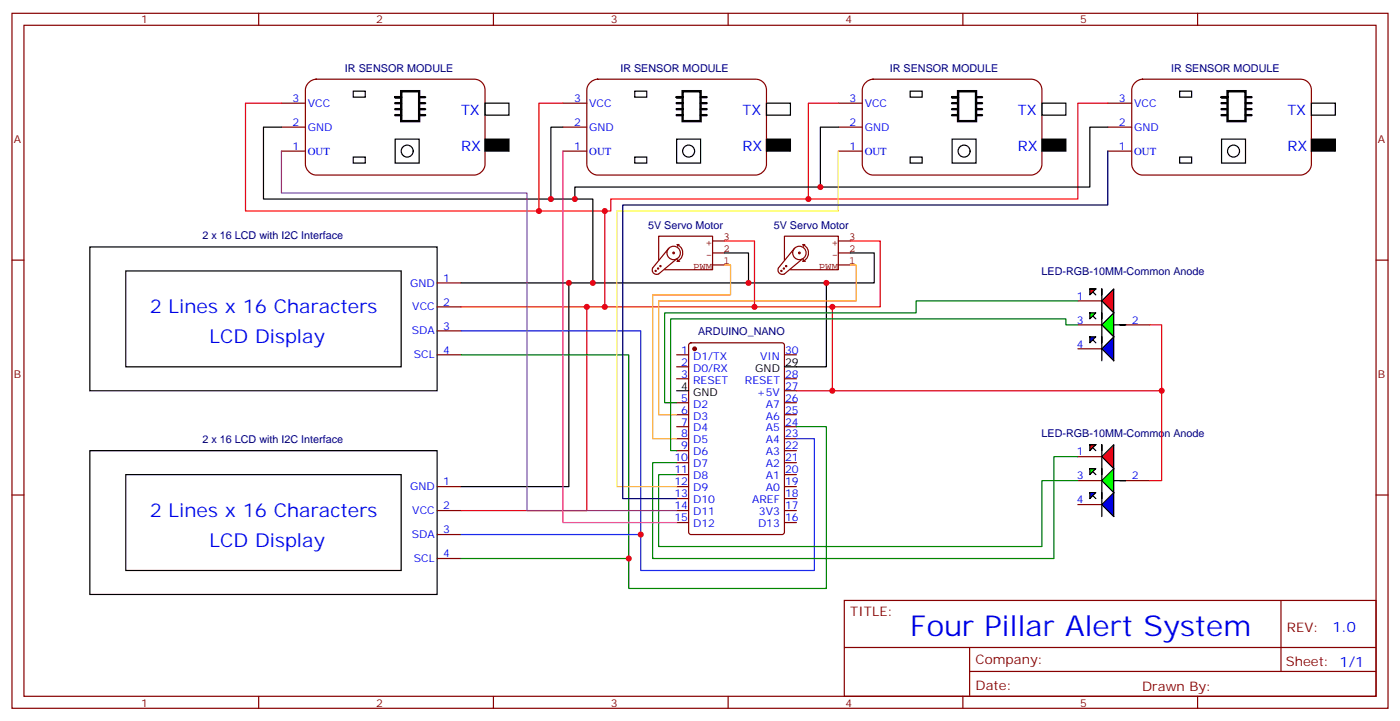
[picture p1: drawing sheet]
<svg xmlns="http://www.w3.org/2000/svg" width="412mm" height="212mm" viewBox="0 0 412 212" stroke-linecap="round" stroke-linejoin="round" font-family="sans-serif">
<g fill="none" stroke="#870000" stroke-width=".35">
<path d="M3.5 3.9h405.4v204.6h-405.4zM7.1 7.4h398.2v197.6h-398.2zM76.2 3.9v3.5M145.3 3.9v3.5M214.5 3.9v3.5M283.6 3.9v3.5M352.8 3.9v3.5M3.5 76.6h3.6M405.3 76.6h3.6M128.8 83.3h7M128.8 90.3h7M128.8 97.4h7"/>
<path d="M128.8 104.5h7M199.3 104.5h3.5M199.3 108h3.5M199.3 111.5h3.5M199.3 118.6h3.5M203.1 101.1l.5-.2h26.8l.6 .5 .1 55.3-.5 .6-27 .1-.7-.5-.1-55.3zM231.1 104.5h3.5M231.1 111.5h3.5M231.1 118.6h3.5M231.1 115h3.5M199.3 122.1h3.5M199.3 125.6h3.5"/>
<path d="M199.3 129.2h3.5M199.3 132.7h3.5M199.3 136.2h3.5M199.3 139.7h3.5M231.1 122.1h3.5M231.1 125.6h3.5M231.1 129.2h3.5M231.1 132.7h3.5M231.1 136.2h3.5M231.1 139.7h3.5M3.5 145.7h3.6M128.8 143.3h7"/>
<path d="M128.8 150.3h7M128.8 157.4h7M199.3 143.3h3.5M199.3 146.8h3.5M199.3 150.3h3.5M199.3 153.8h3.5M231.1 143.3h3.5M231.1 146.8h3.5M231.1 150.3h3.5M231.1 153.8h3.5M405.3 145.7h3.6M128.8 164.4h7"/>
<path d="M248.7 176.8h156.6v28.2h-156.6zM377.3 176.8v20.9M248.7 190.6h156.5M285.6 197.7h119.6M285.6 190.6v14.1M76.2 205v3.5M145.3 205v3.5M214.5 205v3.5M283.6 205v3.5M352.8 205v3.5"/>
</g>
<circle cx="204.6" cy="102.7" r=".53" fill="#870000" stroke="#870000" stroke-width=".35"/>
<path d="M26.5 72.7h102.3v42.3h-102.3zM37 79.8h81.2v28.2h-81.2zM199.3 115h3.5M231.1 108h3.5M26.5 132.7h102.3v42.3h-102.3zM37 139.7h81.2v28.3h-81.2z" fill="none" stroke="#000" stroke-width=".35"/>
<g fill="none" stroke="#850000" stroke-width=".35">
<path d="M193 79.6l.3 .2-.2 .1-.1-.1M193.7 78.9l.3 .2-.1 .1-.2-.1M194 76.6v-7.1h15.9v9.9h-14.1M194.4 78.2l.3 .2-.1 .1-.2-.1M196.5 74.3a1.98 1.98 0 0 1 3-1.5 1.98 1.98 0 0 1-.1 3.4 1.98 1.98 0 0 1-2.9-1.7M197 73.1l-4.7 5.8a1.31 1.31 0 0 0 .2 1.5 1.31 1.31 0 0 0 1.5 .2l5.3-4.4M198.3 74.3l.4 .2-.3 .2-.2-.2M199.5 72a2.68 2.68 0 0 1 1.6 2.5 2.68 2.68 0 0 1-1.6 2.4M199.5 72h.5M199.5 72l.2 .5M199.5 76.9h.7M199.7 76.4l-.2 .5"/>
<path d="M209.9 78h3.5M209.9 74.5h3.5M209.9 70.9h3.5M230.1 79.6l.3 .2-.2 .1-.2-.1M230.8 78.9l.3 .2-.2 .1-.2-.1M231.1 76.6v-7.1h15.8v9.9h-14.1M231.5 78.2l.3 .2-.2 .1-.2-.1M233.5 74.3a1.98 1.98 0 0 1 3.1-1.5 1.98 1.98 0 0 1-.2 3.4 1.98 1.98 0 0 1-2.9-1.7M234.1 73.1l-4.8 5.8a1.31 1.31 0 0 0 .2 1.5 1.31 1.31 0 0 0 1.6 .2l5.3-4.4M235.3 74.3l.4 .2-.2 .2-.3-.2M236.5 72a2.68 2.68 0 0 1 1.7 2.5 2.68 2.68 0 0 1-1.7 2.4M236.5 72h.6"/>
<path d="M236.5 76.9h.7M236.5 72l.2 .5M236.7 76.4l-.2 .5M246.9 78h3.6M246.9 74.5h3.6M246.9 70.9h3.6"/>
</g>
<path d="M90.8 24.5a3.4 3.4 0 0 1 2.3-1.2h46.6a3.2 3.2 0 0 1 3.2 3.2v21.9a3.4 3.4 0 0 1-3.2 3.1h-46.6a3.4 3.4 0 0 1-3.1-3.1v-21.9l.1-.7z" fill="#fff" stroke="#870000" stroke-width=".35"/>
<path d="M82.9 30.4h7.1M82.9 37.4h7.1M82.9 44.5h7.1" fill="none" stroke="#870000" stroke-width=".35"/>
<path d="M142.9 41h7v3.5h-7z" fill="#000" stroke="#000" stroke-width=".35"/>
<g fill="none" stroke="#000" stroke-width=".35">
<path d="M104.1 26.8h3.5v1.8h-3.5zM142.9 30.4h7v3.5h-7zM104.1 46.2h3.5v1.8h-3.5zM116.4 41h7.1v7h-7.1z"/>
<circle cx="119.9" cy="44.5" r="1.76"/>
</g>
<path d="M116.4 30.4h1.8M116.4 32.1h1.8M116.4 33.9h1.8M118.2 26.8h5.3v8.9h-5.3zM118.2 28.6h-1.8h1.8M123.5 30.4h1.7M123.5 32.1h1.7M123.5 33.9h1.7M123.5 28.6h1.7" fill="none" stroke="#000" stroke-width=".71"/>
<path d="M173.7 24.5a3.4 3.4 0 0 1 2.3-1.2h46.6a3.2 3.2 0 0 1 3.2 3.2v21.9a3.4 3.4 0 0 1-3.2 3.1h-46.6a3.4 3.4 0 0 1-3.1-3.1v-21.9l.1-.7z" fill="#fff" stroke="#870000" stroke-width=".35"/>
<path d="M165.8 30.4h7.1M165.8 37.4h7.1M165.8 44.5h7.1" fill="none" stroke="#870000" stroke-width=".35"/>
<path d="M225.8 41h7v3.5h-7z" fill="#000" stroke="#000" stroke-width=".35"/>
<g fill="none" stroke="#000" stroke-width=".35">
<path d="M187 26.8h3.5v1.8h-3.5zM225.8 30.4h7v3.5h-7zM187 46.2h3.5v1.8h-3.5zM199.3 41h7.1v7h-7.1z"/>
<circle cx="202.8" cy="44.5" r="1.76"/>
</g>
<path d="M199.3 30.4h1.8M199.3 32.1h1.8M199.3 33.9h1.8M201.1 26.8h5.3v8.9h-5.3zM201.1 28.6h-1.8h1.8M206.4 30.4h1.7M206.4 32.1h1.7M206.4 33.9h1.7M206.4 28.6h1.7" fill="none" stroke="#000" stroke-width=".71"/>
<path d="M254.8 24.5a3.4 3.4 0 0 1 2.4-1.2h46.5a3.2 3.2 0 0 1 3.2 3.2v21.9a3.4 3.4 0 0 1-3.2 3.1h-46.5a3.4 3.4 0 0 1-3.2-3.1v-21.9l.1-.7z" fill="#fff" stroke="#870000" stroke-width=".35"/>
<path d="M246.9 30.4h7.1M246.9 37.4h7.1M246.9 44.5h7.1" fill="none" stroke="#870000" stroke-width=".35"/>
<path d="M306.9 41h7.1v3.5h-7.1z" fill="#000" stroke="#000" stroke-width=".35"/>
<g fill="none" stroke="#000" stroke-width=".35">
<path d="M268.1 26.8h3.5v1.8h-3.5zM306.9 30.4h7.1v3.5h-7.1zM268.1 46.2h3.5v1.8h-3.5zM280.5 41h7v7h-7z"/>
<circle cx="284" cy="44.5" r="1.76"/>
</g>
<path d="M280.5 30.4h1.7M280.5 32.1h1.7M280.5 33.9h1.7M282.2 26.8h5.3v8.9h-5.3zM282.2 28.6h-1.7h1.7M287.5 30.4h1.8M287.5 32.1h1.8M287.5 33.9h1.8M287.5 28.6h1.8" fill="none" stroke="#000" stroke-width=".71"/>
<path d="M334.2 24.5a3.4 3.4 0 0 1 2.3-1.2h46.6a3.2 3.2 0 0 1 3.2 3.2v21.9a3.4 3.4 0 0 1-3.2 3.1h-46.6a3.4 3.4 0 0 1-3.1-3.1v-21.9l.1-.7z" fill="#fff" stroke="#870000" stroke-width=".35"/>
<path d="M326.3 30.4h7.1M326.3 37.4h7.1M326.3 44.5h7.1M317.5 95.6h7.1M317.5 88.6h7.1M331.6 95.6h7.1M317.5 102.7h7.1" fill="none" stroke="#870000" stroke-width=".35"/>
<path d="M386.3 41h7v3.5h-7z" fill="#000" stroke="#000" stroke-width=".35"/>
<g fill="none" stroke="#000" stroke-width=".35">
<path d="M347.5 26.8h3.5v1.8h-3.5zM386.3 30.4h7v3.5h-7zM347.5 46.2h3.5v1.8h-3.5zM359.8 41h7.1v7h-7.1z"/>
<circle cx="363.4" cy="44.5" r="1.76"/>
</g>
<path d="M359.8 30.4h1.8M359.8 32.1h1.8M359.8 33.9h1.8M361.6 26.8h5.3v8.9h-5.3zM361.6 28.6h-1.8h1.8M366.9 30.4h1.8M366.9 32.1h1.8M366.9 33.9h1.8M366.9 28.6h1.8" fill="none" stroke="#000" stroke-width=".71"/>
<path d="M328.1 85.1v7l-3.5-3.5z" fill="#f00" stroke="#000" stroke-width=".35"/>
<path d="M321 85.1l1.8 1.7M324.6 86.8v-1.7v7" fill="none" stroke="#000" stroke-width=".35"/>
<path d="M321 85.1h1.8h-1.8h1.8l-1.8 1.7z" fill="#f00" stroke="#000" stroke-width=".35"/>
<path d="M321 92.1l1.8 1.8M324.6 93.9v-1.8v7.1" fill="none" stroke="#000" stroke-width=".35"/>
<g fill="#0f0" stroke="#000" stroke-width=".35">
<path d="M324.6 95.6l3.5-3.5v7.1z"/>
<path d="M321 92.1h1.8l-1.8 1.8z"/>
</g>
<path d="M324.6 102.7l3.5-3.5v7z" fill="#00f" stroke="#000" stroke-width=".35"/>
<path d="M321 99.2l1.8 1.7M324.6 100.9v-1.7v7" fill="none" stroke="#000" stroke-width=".35"/>
<path d="M321 99.2h1.8l-1.8 1.7z" fill="#00f" stroke="#000" stroke-width=".35"/>
<path d="M328.1 95.6h3.5h-1.8" fill="none" stroke="#000" stroke-width=".35"/>
<path d="M317.5 134.4h7.1M317.5 141.5h7.1M317.5 148.6h7.1M331.6 141.5h7.1" fill="none" stroke="#870000" stroke-width=".35"/>
<path d="M324.6 134.4l3.5-3.5v7.1z" fill="#f00" stroke="#000" stroke-width=".35"/>
<path d="M321 130.9l1.8 1.8M324.6 132.7v-1.8v7.1" fill="none" stroke="#000" stroke-width=".35"/>
<path d="M321 130.9h1.8h-1.8h1.8l-1.8 1.8z" fill="#f00" stroke="#000" stroke-width=".35"/>
<path d="M321 138l1.8 1.7M324.6 139.7v-1.7v7" fill="none" stroke="#000" stroke-width=".35"/>
<g fill="#0f0" stroke="#000" stroke-width=".35">
<path d="M324.6 141.5l3.5-3.5v7z"/>
<path d="M321 138h1.8l-1.8 1.7z"/>
</g>
<path d="M324.6 148.6l3.5-3.6v7.1z" fill="#00f" stroke="#000" stroke-width=".35"/>
<path d="M321 145l1.8 1.8M324.6 146.8v-1.8v7.1" fill="none" stroke="#000" stroke-width=".35"/>
<path d="M321 145h1.8l-1.8 1.8z" fill="#00f" stroke="#000" stroke-width=".35"/>
<path d="M82.9 37.4h-5.3v21.2h97v24.7M165.8 37.4h-3.5v21.2M246.9 37.4h-5.2v17.7h-72.4v3.5M326.3 37.4h-5.3v17.7h-79.3M213.4 74.5h7.1v8.8M250.5 74.5h7v8.8h-14.1M135.8 83.3h107.6v24.7h-8.8M167.6 83.3v60h-31.8M328.1 141.5h3.5h-1.8" fill="none" stroke="#000" stroke-width=".35"/>
<path d="M82.9 30.4h-10.6v31.7h105.9v28.2M165.8 30.4h-7.1v31.7M246.9 30.4h-8.8v28.2h-58.2v3.5h-1.7M326.3 30.4h-8.8v28.2h-79.4M213.4 70.9h8.8v19.4M250.5 70.9h8.8v19.4h-14.1M135.8 90.3h109.4v24.7h-10.6M172.9 90.3v60h-37.1M338.7 95.6h3.5v19.4h-97M342.2 115v26.5h-3.5" fill="none" stroke="#f00" stroke-width=".35"/>
<path d="M135.8 97.4h52.9v70.6h51.2v-38.8h-5.3M135.8 157.4h52.9" fill="none" stroke="#03c" stroke-width=".35"/>
<path d="M317.5 88.6h-47.6v3.5h-74.1v26.5h3.5M317.5 95.6h-3.5v-1.7h-116.4v38.8h1.7M135.8 104.5h49.4v68.7h58.2v-47.6h-8.8M199.3 139.7h-5.3v21.2h112.9v-19.4h10.6M317.5 134.4h-7.1v30h-118.1v-28.2h7M135.8 164.4h49.4" fill="none" stroke="#008700" stroke-width=".35"/>
<path d="M213.4 78h1.8v8.8h-22.9v42.4h7M250.5 78h1.7v10.6h-58.2v33.5h5.3" fill="none" stroke="#f90" stroke-width=".35"/>
<path d="M82.9 44.5v12.3h72.3v93.5h44.1" fill="none" stroke="#939" stroke-width=".35"/>
<path d="M165.8 44.5v109.3h33.5" fill="none" stroke="#c0c" stroke-width=".35"/>
<path d="M246.9 44.5v17.6h-65.2v81.2h17.6" fill="none" stroke="#ff3" stroke-width=".35"/>
<path d="M326.3 44.5v15.9h-142.9v86.4h15.9" fill="none" stroke="#006" stroke-width=".35"/>
<g fill="#c00">
<circle cx="167.6" cy="83.3" r=".88"/>
<circle cx="172.9" cy="90.3" r=".88"/>
<circle cx="222.3" cy="90.3" r=".88"/>
<circle cx="220.5" cy="83.3" r=".88"/>
<circle cx="245.2" cy="90.3" r=".88"/>
<circle cx="243.4" cy="83.3" r=".88"/>
<circle cx="178.2" cy="90.3" r=".88"/>
<circle cx="174.6" cy="83.3" r=".88"/>
<circle cx="158.8" cy="62.1" r=".88"/>
<circle cx="162.3" cy="58.6" r=".88"/>
<circle cx="178.2" cy="62.1" r=".88"/>
<circle cx="169.3" cy="58.6" r=".88"/>
<circle cx="241.7" cy="55.1" r=".88"/>
<circle cx="245.2" cy="115" r=".88"/>
<circle cx="342.2" cy="115" r=".88"/>
<circle cx="188.7" cy="157.4" r=".88"/>
<circle cx="185.2" cy="164.4" r=".88"/>
<circle cx="238.1" cy="58.6" r=".88"/>
</g>
<text font-size="8.5" fill="#00f" x="268.1" y="187.4">Four Pillar Alert System</text>
<g font-size="5.6" fill="#00f">
<text x="44.1" y="92.1">2 Lines x 16 Characters</text>
<text x="61.7" y="100.9">LCD Display</text>
<text x="44.1" y="152.1">2 Lines x 16 Characters</text>
<text x="61.7" y="160.9">LCD Display</text>
</g>
<g font-size="4.2" fill="#00f">
<text x="135.8" y="33.9">TX</text>
<text x="218.7" y="33.9">TX</text>
<text x="299.9" y="33.9">TX</text>
<text x="379.2" y="33.9">TX</text>
<text x="135.8" y="44.5">RX</text>
<text x="218.7" y="44.5">RX</text>
<text x="299.9" y="44.5">RX</text>
<text x="379.2" y="44.5">RX</text>
<text x="392.5" y="186">1.0</text>
</g>
<g font-size="3.9" fill="#800">
<text x="250.5" y="181.4">TITLE:</text>
<text x="379.1" y="186">REV:</text>
<text x="287.4" y="195.6">Company:</text>
<text x="378.7" y="196.2">Sheet: 1/1</text>
<text x="287.4" y="203.2">Date:</text>
<text x="336.4" y="203.3">Drawn By:</text>
</g>
<g font-size="3.2" fill="#800">
<text x="41.6" y="6.9">1</text>
<text x="110.8" y="6.9">2</text>
<text x="179.9" y="6.9">3</text>
<text x="249.1" y="6.9">4</text>
<text x="318.2" y="6.9">5</text>
<text x="4.1" y="42">A</text>
<text x="405.9" y="42">A</text>
<text x="4.1" y="111.2">B</text>
<text x="405.9" y="111.2">B</text>
<text x="41.6" y="208">1</text>
<text x="110.8" y="208">2</text>
<text x="179.9" y="208">3</text>
<text x="249.1" y="208">4</text>
<text x="318.2" y="208">5</text>
</g>
<g font-size="3.2" fill="#000080">
<text x="101.6" y="21.1">IR SENSOR MODULE</text>
<text x="182.7" y="21.1">IR SENSOR MODULE</text>
<text x="262.1" y="21.1">IR SENSOR MODULE</text>
<text x="345" y="21.1">IR SENSOR MODULE</text>
<text x="59.6" y="70.3">2 x 16 LCD with I2C Interface</text>
<text x="190.9" y="67.4">5V Servo Motor</text>
<text x="227.9" y="67.4">5V Servo Motor</text>
<text x="306.8" y="81">LED-RGB-10MM-Common Anode</text>
<text x="205.6" y="98.5">ARDUINO_NANO</text>
<text x="59.6" y="130.3">2 x 16 LCD with I2C Interface</text>
<text x="306.8" y="128.6">LED-RGB-10MM-Common Anode</text>
</g>
<g font-size="3.2" fill="#00f">
<text x="86.2" y="30">3</text>
<text x="90.7" y="31.4">VCC</text>
<text x="169.1" y="30">3</text>
<text x="173.6" y="31.4">VCC</text>
<text x="250.2" y="30">3</text>
<text x="254.7" y="31.4">VCC</text>
<text x="329.6" y="30">3</text>
<text x="334.1" y="31.4">VCC</text>
<text x="86.2" y="37.1">2</text>
<text x="90.7" y="38.5">GND</text>
<text x="169.1" y="37.1">2</text>
<text x="173.6" y="38.5">GND</text>
<text x="250.2" y="37.1">2</text>
<text x="254.7" y="38.5">GND</text>
<text x="329.6" y="37.1">2</text>
<text x="334.1" y="38.5">GND</text>
<text x="86.2" y="44.1">1</text>
<text x="90.7" y="45.5">OUT</text>
<text x="169.1" y="44.1">1</text>
<text x="173.6" y="45.5">OUT</text>
<text x="250.2" y="44.1">1</text>
<text x="254.7" y="45.5">OUT</text>
<text x="329.6" y="44.1">1</text>
<text x="334.1" y="45.5">OUT</text>
<text x="130.5" y="82.9">1</text>
<text x="120.8" y="84.3">GND</text>
<text x="130.5" y="90">2</text>
<text x="317.2" y="88.2">1</text>
<text x="121.5" y="91.4">VCC</text>
<text x="317.2" y="95.3">3</text>
<text x="333.4" y="95.3">2</text>
<text x="121.3" y="98.5">SDA</text>
<text x="130.5" y="97">3</text>
<text x="121.9" y="105.5">SCL</text>
<text x="130.5" y="104.1">4</text>
<text x="200.7" y="104.1">1</text>
<text x="200.7" y="107.6">2</text>
<text x="204.2" y="105.9">D1/TX</text>
<text x="223.9" y="105.9">VIN</text>
<text x="231.2" y="104.1">30</text>
<text x="317.2" y="102.3">4</text>
<text x="200.7" y="111.2">3</text>
<text x="204.2" y="109.4">D0/RX</text>
<text x="204.2" y="112.9">RESET</text>
<text x="219.4" y="112.9">RESET</text>
<text x="231.2" y="111.2">28</text>
<text x="200.7" y="118.2">5</text>
<text x="204.2" y="120">D2</text>
<text x="223" y="116.5">+5V</text>
<text x="225.6" y="120">A7</text>
<text x="231.2" y="118.2">26</text>
<text x="231.2" y="114.7">27</text>
<text x="200.7" y="121.7">6</text>
<text x="200.7" y="125.3">7</text>
<text x="204.2" y="123.5">D3</text>
<text x="225.6" y="123.5">A6</text>
<text x="231.2" y="125.3">24</text>
<text x="231.2" y="121.7">25</text>
<text x="200.7" y="128.8">8</text>
<text x="204.2" y="127">D4</text>
<text x="204.2" y="130.6">D5</text>
<text x="225.6" y="130.6">A4</text>
<text x="225.6" y="127">A5</text>
<text x="231.2" y="128.8">23</text>
<text x="198.6" y="135.9">10</text>
<text x="200.7" y="132.3">9</text>
<text x="204.2" y="134.1">D6</text>
<text x="204.2" y="137.6">D7</text>
<text x="225.6" y="137.6">A2</text>
<text x="225.6" y="134.1">A3</text>
<text x="231.2" y="135.9">21</text>
<text x="231.2" y="132.3">22</text>
<text x="317.2" y="134.1">1</text>
<text x="130.5" y="142.9">1</text>
<text x="198.6" y="139.4">11</text>
<text x="198.6" y="142.9">12</text>
<text x="204.2" y="141.1">D8</text>
<text x="225.6" y="141.1">A1</text>
<text x="231.2" y="142.9">19</text>
<text x="231.2" y="139.4">20</text>
<text x="317.2" y="141.1">3</text>
<text x="333.4" y="141.1">2</text>
<text x="120.8" y="144.3">GND</text>
<text x="130.5" y="150">2</text>
<text x="198.6" y="146.4">13</text>
<text x="198.6" y="150">14</text>
<text x="204.2" y="144.7">D9</text>
<text x="204.2" y="148.2">D10</text>
<text x="221.6" y="148.2">AREF</text>
<text x="225.6" y="144.7">A0</text>
<text x="231.2" y="150">17</text>
<text x="231.2" y="146.4">18</text>
<text x="317.2" y="148.2">4</text>
<text x="121.5" y="151.4">VCC</text>
<text x="198.6" y="153.5">15</text>
<text x="204.2" y="151.7">D11</text>
<text x="204.2" y="155.3">D12</text>
<text x="223.3" y="155.3">D13</text>
<text x="223.6" y="151.7">3V3</text>
<text x="231.2" y="153.5">16</text>
<text x="121.3" y="158.4">SDA</text>
<text x="130.5" y="157">3</text>
<text x="121.9" y="165.5">SCL</text>
<text x="130.5" y="164.1">4</text>
</g>
<g font-size="3.2" fill="#840000">
<text x="213.1" y="70.6">3</text>
<text x="250.1" y="70.6">3</text>
<text x="208" y="76">-</text>
<text x="208" y="72.4">+</text>
<text x="213.1" y="77.6">1</text>
<text x="213.1" y="74.1">2</text>
<text x="245" y="76">-</text>
<text x="245" y="72.4">+</text>
<text x="250.1" y="77.6">1</text>
<text x="250.1" y="74.1">2</text>
<text x="204.2" y="79.5">PWM</text>
<text x="241.2" y="79.5">PWM</text>
</g>
<g font-size="3.2">
<text x="231.2" y="107.6">29</text>
<text x="222.5" y="109.4">GND</text>
<text x="200.7" y="114.7">4</text>
<text x="204.2" y="116.5">GND</text>
</g>
</svg>
